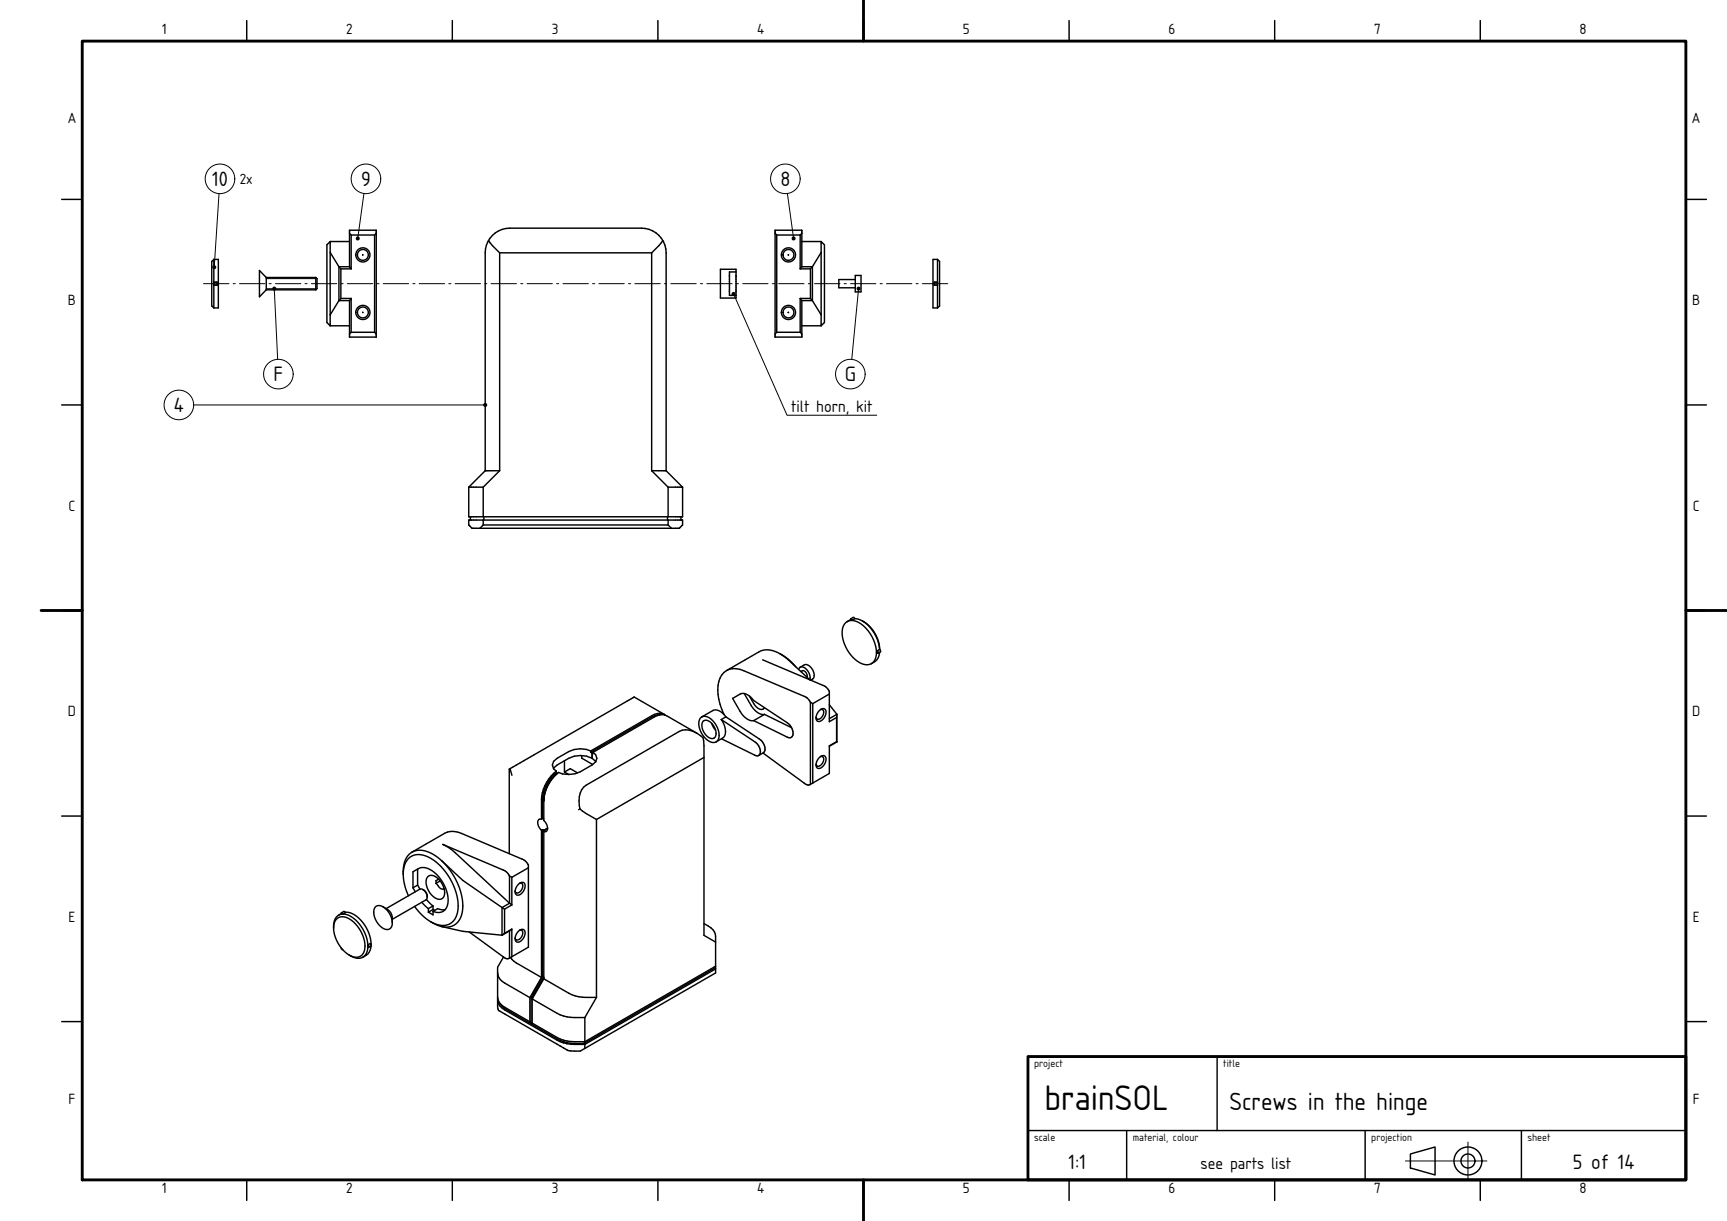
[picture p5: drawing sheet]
<svg xmlns="http://www.w3.org/2000/svg" width="420mm" height="297mm" viewBox="0 0 420 297" stroke-linecap="round" stroke-linejoin="round" font-family="sans-serif">
<g fill="#000">
<circle cx="87" cy="58" r=".5"/>
<circle cx="193" cy="58" r=".5"/>
<circle cx="52.1" cy="65" r=".5"/>
<circle cx="66.7" cy="70.2" r=".5"/>
<circle cx="178.4" cy="71.5" r=".5"/>
<circle cx="208.8" cy="70.2" r=".5"/>
<circle cx="118" cy="98.5" r=".5"/>
</g>
<g fill="none" stroke="#000" stroke-width=".35">
<path d="M60 5v5M110 5v5M160 5v5M210 5v5M260 5v5M310 5v5M360 5v5M15 48.5h5M80.3 58.8v20.5M80.3 58.8l-.8 .8v18.8l.8 .9M80.3 58.8h4.7M85 56.8l.4 .4"/>
<path d="M85.4 57.2h5.7M85.4 57.2v8.2M91.1 57.2v23.6M91.5 56.8l-.4 .4M118.8 58.5l1 1.2 1.7 1.8M161.2 58.5l-1 1.2-1.7 1.8M188.5 56.8l.4 .4M188.9 57.2h5.7M188.9 57.2v23.6M194.6 57.2v8.2M195 56.8l-.4 .4M195 58.8h4.7"/>
<path d="M199.7 58.8v20.5M199.7 58.8l.8 .8v18.8l-.8 .9M410 48.5h5M52 69.4v5.5M52 63.1v5.6M52 63.1h1.1v11.8h-1.1M52 69.3h.1M52 68.7v.7M52 68.7h.1M52 63.1a2.03 2.03 0 0 0-.5 2.1v7.6a2.03 2.03 0 0 0 .5 2.1M52 68.7h.8M52 69.3h.8"/>
<path d="M52.8 68.7h.1M52.8 68.7v.7M52.8 69.4h.1M64.7 67.5v3M64.7 67.5l-1.6-1.7v6.4l1.6-1.7M64.7 70.5h12.1M64.7 67.5h12.1M76.8 67.5v3M76.8 67.5a1.9 1.9 0 0 1 .3 1.8v.9l-.3 .3M80.3 61.4l2.1 3.5M80.3 79.3h4.7M82.4 64.9h.1"/>
<path d="M82.4 73.1l-2.1 3.5M82.4 64.9v8.2M82.4 64.9h2.6M82.4 73.1h2.6M82.4 73.1h.1M82.4 64.9l.5 .5M82.9 72.6h2.5M82.9 65.4h2.5M82.9 65.4v7.2M82.9 72.6l-.5 .5M85 64.9v-8.9h6.5v26h-6.5v-8.9M85 64.9h.1"/>
<path d="M85 64.9l.4 .5M85 73.1h.1M85.4 72.6v8.2M85.4 72.6l-.4 .5M88.2 76h.1M88.2 62h.1M121.5 61.5h37M121.5 61.5v53M158.5 61.5v53M179 66.2v-.7h-3.8v7h3.8v-.7M179 66.2h-1.6v5.6h1.6M179 66.2v5.6"/>
<path d="M191.7 76h.1M191.7 62h.1M194.6 72.6v8.2M194.6 72.6h2.5M194.6 65.4h2.5M194.6 72.6l.4 .5M195 64.9l-.4 .5M195 73.1h.1M195 64.9h2.6M195 73.1h2.6M195 64.9v-8.9h-6.5v26h6.5v-8.9M195 64.9h.1"/>
<path d="M195 79.3h4.7M197.1 65.4v7.2M197.1 72.6l.5 .5M197.6 73.1h.1M197.6 64.9l-.5 .5M197.6 64.9h.1M197.6 73.1l2.1 3.5M197.6 64.9v8.2M199.7 61.4l-2.1 3.5M208 67h1.4v4h-1.4zM208 68h-4v2h4M227.2 68.7h.1"/>
<path d="M227.2 68.7v.7M227.2 69.4h.1M227.2 68.7h.8M227.2 69.3h.8M228 69.4v5.5M228 63.1v5.6M228 63.1h-1.1v11.8h1.1M228 69.3h.1M228 68.7v.7M228 68.7h.1M228 63.1a2.03 2.03 0 0 1 .5 2.1v7.6a2.03 2.03 0 0 1-.5 2.1M15 98.5h5"/>
<path d="M85.4 80.8h5.7M85.4 80.8l-.4 .4M91.1 80.8l.4 .4M188.9 80.8l-.4 .4M188.9 80.8h5.7M194.6 80.8l.4 .4M410 98.5h5M114 118.5v7.2h52v-7.2M114 118.5h3.5M117.5 118.5v7.2M118 114.5v-53a6 6 0 0 1 6-6h32a6 6 0 0 1 6 6v53M118 114.5h3.5"/>
<path d="M118 114.5l-4 4M121.5 114.5l-4 4M158.5 114.5h3.5M158.5 114.5l4 4M162 114.5l4 4M162.5 118.5v7.2M162.5 118.5h3.5M114 126.5h52v1.2l-.8 .8h-50.4l-.8-.8zM114.4 125.7v.8M117.5 127.7l-.8 .8M117.5 126.5v1.2M117.5 127.7h45"/>
<path d="M117.7 125.7v.8M162.3 125.7v.8M162.5 127.7l.8 .8M162.5 126.5v1.2M165.6 125.7v.8M15 148.5h5M189.7 159.1l1.6 1.1 5.6 5.1a2.57 2.57 0 0 0-2.1-3.1l-.2 .1M189.7 159.1a5 5 0 0 0-5.1-.6l-7.9 4.6M189.7 159.1a12.1 12.1 0 0 1 3.8 3.1M206 151.2a3.6 3.6 0 0 1 4 1 7.9 7.9 0 0 1 2.8 8.2l-.9 1M206 151.2a4 4 0 0 0-.9 4.7 7.9 7.9 0 0 0 5.5 5.8l1.3-.3M206.9 150.7l-.9 .5"/>
<path d="M206.9 150.5v.3h.4M206.9 150.5l.4 .3M207.9 150.5l.9 .1 1 .4M207.9 150.5l-.3-.3-.7 .3M207.9 150.5l-.6 .3M209.8 151a9.3 9.3 0 0 1 4.1 7M209.8 151a8.4 8.4 0 0 1 4.1 7M213.3 158.3l.3 .3-.1 .3M213.3 158.3v.6h.2M213.9 158.7a2.93 2.93 0 0 1-2 2.7M213.9 158l.2 .5-.6 .4M213.9 158l-.6 .3"/>
<path d="M410 148.5h5M160.5 173.9h-.7l-1.2 .5-14.9 8.6M161.6 173.8l-7.4-4.3-30.1 17.5M161.6 173.8a2.9 2.9 0 0 0-3 .3l-14.9 8.6M161.6 173.8l.2 .2M169.4 178.3l-7.3-4.2a2.9 2.9 0 0 0-3 .3l-15.1 8.7M169.4 178.3l1.6 1.2 .2 1.9v46.1l2.8 1.7M169.4 178.3a4.4 4.4 0 0 0-4.2-.4l-22.6 13.1a4.8 4.8 0 0 0-1.7 5l.1 .8M170.7 174.4a2.91 2.91 0 0 1 3.3 1.7 3.4 3.4 0 0 1 .3 4.2l-.1 .2M170.7 174.4a2.73 2.73 0 0 0-.3 3.4 3.6 3.6 0 0 0 3.6 2.7h.2M171 175.5a1.43 1.43 0 0 1 2.1 .5 2.57 2.57 0 0 1 .5 3.5 1.52 1.52 0 0 1-1.8-.6 2.87 2.87 0 0 1-.8-3.4zM173.1 176l.9 1.6"/>
<path d="M175.4 175a3.6 3.6 0 0 1 .5 4.4l-1.7 1.1M175.4 175l8.1 5.4a2.7 2.7 0 0 1 1.2 3.2l-.2 .2M175.5 179.7l8 4 1 .1M176.5 174.4a2.81 2.81 0 0 0-3-1.6l-2.8 1.6M176.5 174.4l-1.1 .6M176.5 174.4l8.1 5.3a2.7 2.7 0 0 1 1.3 3.2l-1.4 .9M176.7 163.1a4.6 4.6 0 0 1 4.2 0l15.1 6.4 1.1 1.3M176.7 163.1a5.7 5.7 0 0 0-2.1 5.8 15.1 15.1 0 0 0 1.5 4.9M178.2 169.9l1.8-1.1a2.36 2.36 0 0 1 2.9 1.1l.4 .5 8.1 5.3a2.9 2.9 0 0 1 1.3 3.4 .93 .93 0 0 1-1.3 .2l-8.1-4a3.1 3.1 0 0 1-3-1.7zM181 168.7l1.6 2.8a3.4 3.4 0 0 0 3.3 2.3M182.2 169.3a7.7 7.7 0 0 0 1.9 2.8 1.1 1.1 0 0 0 1.8 0M185.5 160.5l15.4 6.7 .8 1v7.3l1.8-1"/>
<path d="M185.9 173.8l-2.6 1.5M185.9 173.8l6.6 3.2M194.6 162.3l-.4 .5M194.6 162.3l1-.6a2.27 2.27 0 0 1 2.4 2.3l-.1 .8-.7 .6M194.8 163.4a1.08 1.08 0 0 1 1.2 .1 1.08 1.08 0 0 1 .3 1.2M197.1 170.8v20M197.1 170.8l.6 .4M197.7 171.2v19.3M199.2 172.9a.92 .92 0 0 1 1.3-.5 .92 .92 0 0 1 .3 1.3l-.3 .7a1.24 1.24 0 0 1-1.9 .8 2.15 2.15 0 0 1 .6-2.3zM199.5 172.6a.66 .66 0 0 1 .8 .3 .66 .66 0 0 1 0 .8 1.31 1.31 0 0 1-1.7 1.1l-.1-.3M201.7 168.8l-4 2.4M201.7 171.4l1.8 2.3"/>
<path d="M203.5 174.5v5.9M203.5 173.8l-1.8 1M203.5 173.8v.7M203.5 173.7v.1M203.5 173.7v6.8M15 198.5h5M124.1 187l.4 1.6M124.1 187l-.3 .1v20.5M131.7 199.3a.8 .8 0 0 0-.9 .3 .8 .8 0 0 0 0 .9l.3 .8 .6 .7M132 199.1l.3 .1M132 199.1l-.3 .2M132.3 194.5v5.1a1.87 1.87 0 0 1 .6 2.6l-.6 .1 .2-.2-.2-.1"/>
<path d="M132.3 193.7v1.1M135.2 188.5l-1.7 2.1-1 2.6M135.3 187.6a9.5 9.5 0 0 0-3.6 6.9v4.8M135.3 187.9l.3 .2M135.3 187.9a8.9 8.9 0 0 0-3.3 6.4v4.8M135.3 187.6v.3M135.3 187.6h.1M137.3 185.1v2.7M137.3 187.8l1 .6M137.3 187.8l1.4-.8 1.7 1M138.3 188.4l-1.5-.1-1-.4a8.5 8.5 0 0 0-3.5 6.1M141 196.8l1.6 1.1 2.5 1.4"/>
<path d="M141 196.8l-.3 .1M141.5 183.8v.6l2.6 1.6M143.7 182.7a6.1 6.1 0 0 0-5.4 .1l-2.8 1.6-.9 .8a1.69 1.69 0 0 0 .7 2.4M143.7 182.7v.3M143.7 183l.3 .1M144 184.4l.9 .9M144 183.1l.2 .2v-.3l.7 .6 .3 .8-.3 .9a10.9 10.9 0 0 1-6.6 3.1M144 183.1v1.3M144 184.4a6.3 6.3 0 0 0-5.7 0l-2.8 1.7-.9 .8M145.1 199.3v43.3M171.2 184.2l-26.1 15.1M199.2 184.3a.92 .92 0 0 1 1.3-.5 .92 .92 0 0 1 .3 1.4l-.3 .7a1.24 1.24 0 0 1-1.9 .7 2.15 2.15 0 0 1 .6-2.3z"/>
<path d="M199.5 184.1a.66 .66 0 0 1 .8 .2 .66 .66 0 0 1 0 .8 1.31 1.31 0 0 1-1.7 1.2l-.1-.4M203.5 180.4l-1.8 1v6.7l-5 2.9-.7-.2-10.4-7.6M203.5 180.4v.1M203.5 180.5l-1.8 1M203.5 180.5h.1M410 198.5h5M98.1 212.6a4.2 4.2 0 0 1 2.7-4.6 5.7 5.7 0 0 1 5.2 1.7 14.2 14.2 0 0 1 5.3 12.1 3.8 3.8 0 0 1-5.9 2.7l-.7-.3M98.1 212.6a12.9 12.9 0 0 0 1.2 5.3M100.2 207.3l7.9-4.6a4.6 4.6 0 0 1 4.2 0l15.1 6.4 1.1 1.3v20l-4.7 2.7a1.23 1.23 0 0 1-1.4-.3l-8.3-6.1M100.2 207.3a5.8 5.8 0 0 1 6.3 1.3l.9 .8M100.2 207.3a5.3 5.3 0 0 0-2.1 5.3M100.4 215.9v-3.8a4.1 4.1 0 0 1 2.3-1.1 7 7 0 0 1 5.6 4.8 5.2 5.2 0 0 1-.3 5.7 2.53 2.53 0 0 1-2.7 .2"/>
<path d="M100.4 215.9l.6 1M101.6 211.4v3.9M101.6 215.3l.5 1M101.6 215.3l-1.2 .6M102.6 219.5l1.6 1.5M102.8 216.4l-.7-.1-8.2 4.7M102.8 216.4a2.34 2.34 0 0 1 1.1 1.8M102.8 216.4a1.89 1.89 0 0 1 1.1 1.8M103.7 218.8l1.6 1.6M103.9 218.2l-.3 .7-8.2 4.7M104.1 213.2a2.32 2.32 0 0 1 3 1.2 3.2 3.2 0 0 1 .5 4.2 2.49 2.49 0 0 1-3.1-1.4 3.4 3.4 0 0 1-.4-4zM106 214.9l.5 .5a1.07 1.07 0 0 0 1.5 .7"/>
<path d="M106.7 213.9l-.3 .1a.58 .58 0 0 0-.4 .8v.1M107.1 214.3l-1.1 .6M107.4 209.4a15.5 15.5 0 0 1 5.1 12.2 4 4 0 0 1-5.1 3.8M107.4 209.4l5.2 4.8 9.5 6.6M123.9 213.1l-1.1-1.3-15.1-6.4 1.5 .9 1.6 1.2 13.1 12.2M123.9 213.1l.6 .3M123.9 219.7h.1M123.9 213.1v6.6M123.9 219.7l.6 .4M123.9 219.7l-1.8 1.1M124.5 213.4v6.7M126 215.2a.92 .92 0 0 1 1.3-.5 .92 .92 0 0 1 .3 1.3l-.2 .7a1.24 1.24 0 0 1-2 .7 2.15 2.15 0 0 1 .6-2.2z"/>
<path d="M126.3 214.9a.66 .66 0 0 1 .8 .2 .66 .66 0 0 1 0 .8 1.31 1.31 0 0 1-1.7 1.2l-.1-.4M128.5 211.1l-4 2.3M131.7 202v35.8M132 201.8l.3 .2M132 201.8v35.8M132 201.8l-.3 .2M132.3 202v36.1M133.2 201.5l-.9 .5M81.1 225.7a2.33 2.33 0 0 1 1.1-2.5 2.33 2.33 0 0 1 2.7 .3 8 8 0 0 1 3.7 7.8 2.23 2.23 0 0 1-3.7 1M81.1 225.7a8.4 8.4 0 0 0 3.8 6.6M82.3 222.6a3.1 3.1 0 0 0-1.2 3.1M83 230.5l.3 .5"/>
<path d="M83 222.2l-.7 .4M83 222.4l-.7 .2M83 222l.8-.2 .2 .2-.6 .3M83 222v.4M83 222l.4 .3M83.4 222.3a7.4 7.4 0 0 1 5.7 5.6l.4 1.9M83.4 222.3l-.4 .1M83.9 221.9a4.8 4.8 0 0 1 4.2 2.4 9.1 9.1 0 0 1 2.1 5.5M84.9 232.3a3.3 3.3 0 0 0 3.3 .5M89.5 230.4a2.82 2.82 0 0 1-1.3 2.4M89.5 229.8l.5-.3 .3 .3v.3l-.7 .3M89.5 230.4h.1"/>
<path d="M89.5 229.8l.2 .3-.1 .3M89.5 229.8v.6M90.2 230.1a2.93 2.93 0 0 1-2 2.7M93.2 220.6l1.1 .7a2.36 2.36 0 0 1 1.1 1.8v1.3M93.2 220.6a1.43 1.43 0 0 0-1.7-.1 1.43 1.43 0 0 0-.6 1.6 4 4 0 0 0 3.4 4 1.39 1.39 0 0 0 1.1-1.7M93.2 220.6a5 5 0 0 1 2.2 3.8M100.8 220.5a12.9 12.9 0 0 0 3.9 3.7M104.2 221v.9M104.7 224.2l2.7 1.2M105.3 221.7v.8l-1.1-.6M105.3 220.4v.8M105.3 221.2l.4 .2"/>
<path d="M105.3 220.4l-1.1 .6M105.3 221.2l-1.1 .7M107.4 225.4l5.2 1.1 9.5 1M108.3 221.3h-.9l-1-.3-1.1 .7M121 236.7a2.9 2.9 0 0 0 1.8 2.4l6.1 3.6M122.1 220.8h.1M122.1 220.8v6.7M122.1 227.5h.1M122.1 220.8l.6 .3M122.4 232.8l-1.4 2.5v9.6l.2 .9 17 9.7 2.9 .2 1.1-.7M122.7 221.1v5.9M122.7 227l-.6 .5"/>
<path d="M123.9 226.4v6.6M123.9 226.4l-1.8 1.1M124.2 232.9l1.4 1.3 6.1 3.6M124.5 226v6.7M124.5 226l-1.8 1M124.5 220.1l-1.8 1M124.5 226l-.6 .4M126 226.6a.92 .92 0 0 1 1.3-.5 .92 .92 0 0 1 .3 1.3l-.2 .7a1.24 1.24 0 0 1-2 .8 2.15 2.15 0 0 1 .6-2.3zM126.3 226.3a.66 .66 0 0 1 .8 .2 .66 .66 0 0 1 0 .9 1.31 1.31 0 0 1-1.7 1.1l-.1-.4M131.7 237.8l-2.8 4.9M132 237.6l.3 .2-2.9 4.9v6.2M132 237.6l-2.9 4.9"/>
<path d="M132.3 238.1l-2.9 4.9 6.1 3.5a11.5 11.5 0 0 0 6.7 1M132.3 238.1l6 3.5a11.5 11.5 0 0 0 6.8 1M171.2 224.6a4.8 4.8 0 0 1 2.8 2.6v9.5l-31.8 18.3M173.6 235.3v.3l-31.5 18.2M174 235.7l-31.8 18.3M174 235l-31.8 18.4M15 248.5h5M121 242.6a2.9 2.9 0 0 0 1.8 2.4l12.7 7.4a11.5 11.5 0 0 0 6.7 1M121 243.2a2.9 2.9 0 0 0 1.8 2.5l12.7 7.3a11.5 11.5 0 0 0 6.7 1M121.6 244.1l.4 .6 1.1 .8 12.7 7.4 1.4 .6a14.2 14.2 0 0 0 4.9 .3M129.1 242.5l.5 .2M129.1 242.5v5.9l-.2 .1v-5.8"/>
<path d="M142.1 253.4v.4M142.2 247.5v5.9M142.2 254v1M145.1 242.6l-2.9 4.9M296 257v18M410 248.5h5M250 275h160M274 275v12M332 275v12M370 275v12M60 287v5M110 287v5"/>
<path d="M160 287v5M210 287v5M260 287v5M310 287v5M343 280.7l6-1.7v6.8l-6-1.7zM360 287v5"/>
<circle cx="88.2" cy="76" r="1.72"/>
<circle cx="88.2" cy="76" r="1.32"/>
<circle cx="88.3" cy="62" r="1.73"/>
<circle cx="88.3" cy="62" r="1.33"/>
<circle cx="191.7" cy="76" r="1.32"/>
<circle cx="191.7" cy="76" r="1.72"/>
<circle cx="191.8" cy="62" r="1.32"/>
<circle cx="191.8" cy="62" r="1.72"/>
<circle cx="357" cy="282.4" r="3.4"/>
<circle cx="357" cy="282.4" r="1.7"/>
</g>
<g fill="none" stroke="#000" stroke-width=".24">
<path d="M53.3 47.1l-1.2 17.9M88.5 47.1l-1.5 10.9M191.5 47.1l1.5 10.9M49.5 69h6.2M56.7 69h.5M58.2 69h6.2M64.7 67.8h12.1M64.7 70.2h12.1M65.4 69h.6M66.7 70.2l.8 17.2M67 69h6.2M74.2 69h.5"/>
<path d="M75.7 69h6.2M82.9 69h.5M84.5 69h6.1M91.7 69h.5M93.2 69h6.2M100.4 69h.5M101.9 69h6.2M109.1 69h.6M110.7 69h6.2M117.9 69h.5M119.4 69h6.2M126.6 69h.5"/>
<path d="M128.2 69h6.1M135.4 69h.5M136.9 69h6.2M144.1 69h.5M145.7 69h6.1M152.9 69h.5M154.4 69h6.2M161.6 69h.5M163.1 69h6.2M170.3 69h.6M171.9 69h6.2M178.4 71.5l13 29.5h21.8"/>
<path d="M179.1 69h.5M180.6 69h6.2M187.8 69h.5M189.4 69h6.1M196.6 69h.5M198.1 69h6.2M205.3 69h.5M206.8 69h6.2M208.8 70.2l-1.7 17.2M214 69h.6M215.6 69h6.2M222.8 69h.5"/>
<path d="M224.3 69h6.2M47.1 98.5h70.9M357 277.8v9.2M341.8 282.4h19.8"/>
<circle cx="53.5" cy="43.5" r="3.6"/>
<circle cx="89" cy="43.5" r="3.6"/>
<circle cx="191" cy="43.5" r="3.6"/>
<circle cx="43.5" cy="98.5" r="3.6"/>
<circle cx="67.7" cy="91" r="3.6"/>
<circle cx="206.8" cy="91" r="3.6"/>
</g>
<path d="M20 10h390v277h-390zM210 0v10M10 148.5h10M410 148.5h10M250 257h160v30h-160zM210 287v10" fill="none" stroke="#000" stroke-width=".7"/>
<text font-size="8.1" x="254" y="270">brainSOL</text>
<text font-size="5.7" x="299" y="270">Screws in the hinge</text>
<g font-size="4.7">
<text x="51.6" y="45.2">10</text>
<text x="87.8" y="45.2">9</text>
<text x="189.8" y="45.2">8</text>
<text x="66.5" y="92.8">F</text>
<text x="205.4" y="92.8">G</text>
<text x="42.3" y="100.2">4</text>
<text x="259.9" y="284.4">1:1</text>
<text x="382.5" y="284.4">5 of 14</text>
</g>
<g font-size="3.8">
<text x="192.4" y="100.1">tilt horn, kit</text>
<text x="292" y="284.4">see parts list</text>
</g>
<g font-size="3.4">
<text x="39.4" y="8.2">1</text>
<text x="84.2" y="8.2">2</text>
<text x="134.2" y="8.2">3</text>
<text x="184.1" y="8.2">4</text>
<text x="234.2" y="8.2">5</text>
<text x="284.2" y="8.2">6</text>
<text x="334.2" y="8.2">7</text>
<text x="384.1" y="8.2">8</text>
<text x="16.5" y="30">A</text>
<text x="411.5" y="30">A</text>
<text x="58.3" y="44.8">2x</text>
<text x="16.5" y="74.2">B</text>
<text x="411.5" y="74.2">B</text>
<text x="16.7" y="124.2">C</text>
<text x="411.7" y="124.2">C</text>
<text x="16.5" y="174.2">D</text>
<text x="411.5" y="174.2">D</text>
<text x="16.7" y="224.2">E</text>
<text x="411.7" y="224.2">E</text>
<text x="16.7" y="268.5">F</text>
<text x="411.7" y="268.5">F</text>
<text x="39.4" y="290.2">1</text>
<text x="84.2" y="290.2">2</text>
<text x="134.2" y="290.2">3</text>
<text x="184.1" y="290.2">4</text>
<text x="234.2" y="290.2">5</text>
<text x="284.2" y="290.2">6</text>
<text x="334.2" y="290.2">7</text>
<text x="384.1" y="290.2">8</text>
</g>
<g font-size="2.4">
<text x="251.5" y="259.6">project</text>
<text x="297.5" y="259.6">title</text>
<text x="251.5" y="277.6">scale</text>
<text x="275.5" y="277.6">material, colour</text>
<text x="333.5" y="277.6">projection</text>
<text x="371.5" y="277.6">sheet</text>
</g>
</svg>
